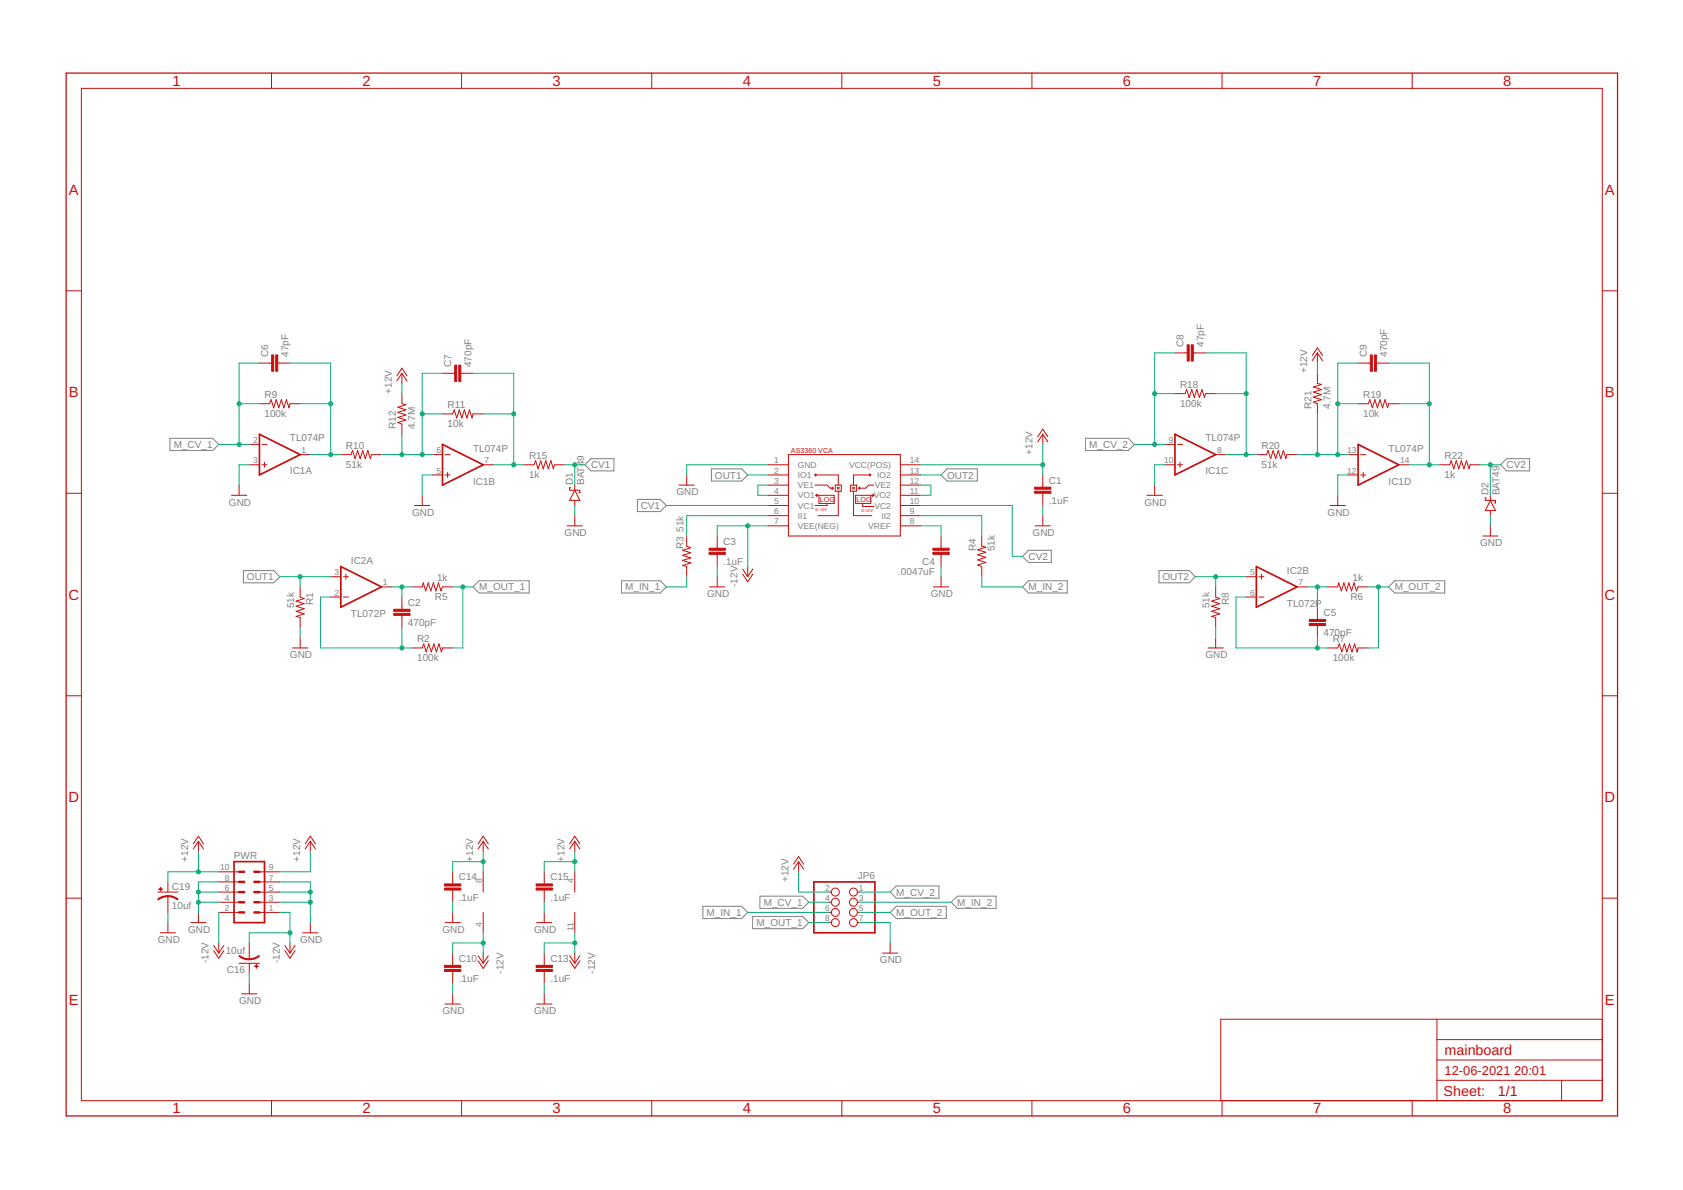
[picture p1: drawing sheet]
<svg xmlns="http://www.w3.org/2000/svg" width="420mm" height="297mm" viewBox="0 0 420 297" stroke-linecap="round" stroke-linejoin="round" font-family="sans-serif">
<g fill="none" stroke="#808080" stroke-width=".25">
<path d="M42.4 109.4h10.7l1.5 1.5-1.5 1.6h-10.7zM146 116l1.6-1.5h5.7v3h-5.7zM177.6 117h7.5l1.6 1.6-1.6 1.5h-7.5zM234.9 118.6l1.6-1.6h7.5v3.1h-7.5zM271 109.4h10.7l1.5 1.5-1.5 1.6h-10.7zM376.1 114.5h5.7v3h-5.7l-1.5-1.5zM159.1 124.7h5.7l1.5 1.5-1.5 1.5h-5.7zM255.2 138.9l1.6-1.5h5.7v3h-5.7zM60.8 142.4h7.5l1.5 1.6-1.5 1.5h-7.5zM118.1 146.5l1.5-1.5h12.5v3h-12.5zM155.2 145h9.6l1.5 1.5-1.5 1.5h-9.6zM255.2 146.5l1.6-1.5h9.6v3h-9.6z"/>
<path d="M289.3 142.4h7.6l1.5 1.6-1.5 1.5h-7.6zM346.7 146.5l1.5-1.5h12.5v3h-12.5zM175.5 226.2h9.6l1.6 1.6-1.6 1.5h-9.6zM187.9 228.8h12.5l1.5 1.5-1.5 1.5h-12.5zM189.7 223.7h10.7l1.5 1.5-1.5 1.5h-10.7zM222.2 227.8l1.6-1.6h12.4v3.1h-12.4zM222.2 222.7l1.6-1.6h10.6v3.1h-10.6zM237.5 225.2l1.5-1.5h9.7v3h-9.7z"/>
</g>
<g fill="none" stroke="#c90d0c" stroke-width=".25">
<path d="M67.8 18.2v3.9M115.2 18.2v3.9M162.7 18.2v3.9M210.2 18.2v3.9M257.6 18.2v3.9M305.1 18.2v3.9M352.6 18.2v3.9M20.3 22.1h379.7v252.6h-379.7zM16.5 72.6h3.8M400 72.6h3.8M64.8 90.6h3M69.3 90.6h3.1"/>
<path d="M99.1 93.8l1.2-1.9 1.3 1.9M100.3 93.2v2.5M100.3 98.3v2.5l1 .2-2 .7 2 .6-2 .6 2 .7-2 .6 2 .6-2 .7 1 .4v2.5M100.3 93.2l1.3 1.9M100.3 93.2l-1.2 1.9M110.5 93.2h3M115 93.2h3.1M293.3 98.3h2.6l.3-1.1 .7 2.1 .6-2.1 .7 2.1 .6-2.1 .6 2.1 .7-2.1 .6 2.1 .2-1h2.6M293.3 88.1h3.1M297.9 88.1h3M327.6 88.7l1.3-1.9 1.3 1.9M328.9 88.1v2.5"/>
<path d="M328.9 93.2v2.5l1 .3-2 .6 2 .6-2 .7 2 .6-2 .6 2 .7-2 .6 1 .4v2.5M328.9 88.1l1.3 1.9M328.9 88.1l-1.3 1.9M339 90.6h3.1M343.6 90.6h3.1M62.2 116h2.6M62.2 110.9h2.6M64.8 100.8h2.5l.4-1 .6 2 .7-2 .6 2 .6-2 .7 2 .6-2 .6 2 .3-1h2.5M65.4 116h1.3M65.4 110.9h1.3M66 115.4v1.2M74.9 113.5h2.6"/>
<path d="M85.1 113.5h2.5l.4-1 .6 2 .7-2 .6 2 .7-2 .6 2 .6-2 .7 2 .2-1h2.5M107.9 113.5h2.6M107.9 118.6h2.6M110.5 103.3h2.5l.4-1 .6 2 .7-2 .6 2 .6-2 .7 2 .6-2 .6 2 .3-1h2.5M111.1 113.5h1.3M111.1 118.6h1.3M111.7 117.9v1.3M120.6 116h2.6M130.8 116h2.5l.4-1 .6 2 .7-2 .6 2 .6-2 .7 2 .6-2 .7 2 .2-1h2.5M171.4 118.6v2.5M191.7 116h5.1M191.7 118.6h5.1"/>
<path d="M196.8 113.5h28v20.3h-28zM203.4 118.6h5.9v2.5M203.7 118.3v.5l-.3-.2zM217.1 118.3l.3 .3-.3 .2zM217.4 118.6h-4.3v2.5M224.8 116h5M224.8 118.6h5M259.1 109l1.2-1.9 1.3 1.9M260.3 108.4v2.5M260.3 118.6v3M260.3 108.4l1.3 1.9M260.3 108.4l-1.2 1.9"/>
<path d="M290.8 116h2.5M290.8 110.9h2.5M294 116h1.2M294 110.9h1.2M294.6 115.4v1.2M303.5 113.5h2.5M313.6 113.5h2.6l.4-1 .6 2 .6-2 .7 2 .6-2 .6 2 .7-2 .6 2 .3-1h2.5M336.5 113.5h2.5M336.5 118.6h2.5M339 100.8h2.6l.4-1 .6 2 .6-2 .7 2 .6-2 .6 2 .7-2 .6 2 .3-1h2.5M339.7 113.5h1.3M339.7 118.6h1.3"/>
<path d="M340.3 117.9v1.3M349.2 116h2.5M359.4 116h2.5l.4-1 .6 2 .7-2 .6 2 .6-2 .7 2 .6-2 .6 2 .3-1h2.5M16.5 123.1h3.8M57.8 123.6h3.8M59.7 121.1v2.5M103.5 126.2h3.8M105.4 123.6v2.6M141.6 131.3h3.8M142.5 121.7h-.3v.7h2.6v.6h-.3M143.5 121.1v1.3M143.5 124.9v1.3"/>
<path d="M143.5 128.7v2.6M143.5 122.4l1.3 2.5h-2.6zM169.5 121.1h3.8M171.4 133.8v2.5l1 .4-2 .7 2 .6-2 .6 2 .7-2 .6 2 .6-2 .7 1 .2v2.6M179 133.8v3M179 138.4v3M191.7 121.1h5.1M191.7 131.3h5.1M191.7 123.6h5.1M191.7 126.2h5.1M191.7 128.7h5.1M203.4 121.1h3.1l.7 .8h.8"/>
<path d="M203.7 123.6h4.6v2.1h-3.9v-2.1M203.9 123.4v.5l-.2-.3zM206.5 125.7v.5h-3.1M207.8 121.6l.2 .3-.2 .2zM208.5 121.1h1.5v1.5h-1.5zM209 121.6l.5 .5M209.3 122.6v6.1h-5.1M209.5 121.6l-.5 .5M212.3 121.1h1.5v1.5h-1.5zM212.8 121.6l.5 .5M213.1 122.6v6.1h4.6M213.3 121.6l-.5 .5"/>
<path d="M214.4 121.9l.2-.3v.5zM215.4 125.7v.7h2.8M217.4 123.6v2.1h-3.8v-2.1h4.6M217.9 123.4l.3 .2-.3 .3zM218.2 121.1h-1.3l-.8 .8h-1.5M224.8 121.1h5M224.8 131.3h5M224.8 123.6h5M224.8 126.2h5M224.8 128.7h5M234.9 133.8v3M234.9 138.4v3"/>
<path d="M245.1 133.8v2.5l1 .3-2 .6 2 .7-2 .6 2 .6-2 .7 2 .6-2 .6 1 .4v2.6M258.4 131.3h3.8M260.3 123.1v3.1M260.3 128.7v2.6M286.3 123.6h3.9M288.2 121.1v2.5M332.1 126.2h3.8M334 123.6v2.6M370.2 133.8h3.8M371.1 124.3h-.3v.6h2.5v.6h-.2M372.1 124.9l1.2 2.5h-2.5zM372.1 123.6v1.3"/>
<path d="M372.1 127.4v1.3M372.1 131.3v2.5M400 123.1h3.8M74.9 146.5v2.5l1 .4-2 .7 2 .6-2 .6 2 .7-2 .6 2 .6-2 .7 1 .2v2.6M74.9 159.2v2.5M82.5 144h2.6M82.5 149h2.6M85.7 144h1.3M85.7 149h1.3M86.4 143.3v1.3M95.2 146.5h2.6M100.3 149v3.1"/>
<path d="M100.3 153.6v3.1M102.9 146.5h2.5l.3-1 .6 2 .6-2 .6 2 .7-2 .6 2 .7-2 .6 2 .4-1h2.5M177.1 146.5h3.9M179 144v2.5M185.4 142l1.3 2M185.4 143.3l1.3 1.9 1.2-1.9M186.7 141.4v2.6M187.9 142l-1.2 2M233 146.5h3.8M234.9 144v2.5M303.5 146.5v2.5l1 .4-2 .7 2 .6-2 .6 2 .7-2 .6 2 .6-2 .7 1 .2v2.6M303.5 159.2v2.5"/>
<path d="M311.1 144h2.5M311.1 149h2.5M314.3 144h1.3M314.3 149h1.3M314.9 143.3v1.3M323.8 146.5h2.5M328.9 151.6v3M328.9 156.1v3.1M331.4 146.5h2.6l.2-1 .7 2 .6-2 .6 2 .7-2 .6 2 .6-2 .7 2 .3-1h2.6M16.5 173.7h3.8M73 161.7h3.8M102.9 161.7h2.5l.4-1 .6 2.1 .6-2.1 .7 2.1 .6-2.1 .6 2.1 .7-2.1 .6 2.1 .3-1.1h2.5"/>
<path d="M301.6 161.7h3.8M331.4 161.7h2.6l.3-1 .7 2.1 .6-2.1 .7 2.1 .6-2.1 .6 2.1 .7-2.1 .6 2.1 .2-1.1h2.6M400 173.7h3.8M48.3 210.6l1.2-1.9 1.3 1.9M49.5 210l1.3 1.9M49.5 210l-1.2 1.9M49.5 210v2.5M54.6 217.6h5.1M64.8 217.6h5M76.2 210.6l1.3-1.9 1.2 1.9M77.5 210v2.5M77.5 210l1.2 1.9"/>
<path d="M77.5 210l-1.3 1.9M113 217.6v3M119.4 210.6l1.2-1.9 1.3 1.9M120.6 210v2.5M120.6 217.6v5.1M120.6 210l1.3 1.9M120.6 210l-1.2 1.9M135.9 217.6v3M142.2 210.6l1.3-1.9 1.3 1.9M143.5 210v2.5M143.5 217.6v5.1M143.5 210l1.3 1.9"/>
<path d="M143.5 210l-1.3 1.9M198.1 215.7l1.3-1.9 1.2 1.9M199.4 215.1l1.2 1.9M199.4 215.1l-1.3 1.9M199.4 215.1v2.5M16.5 224.2h3.8M39.4 222.7h5M40 232.8h3.8M41.9 220.1v2.6M41.9 223.7v4.1M41.9 230.3v2.5M47.6 230.3h3.8"/>
<path d="M49.5 227.8v2.5M53.3 236l1.3 1.9M53.3 237.3l1.3 1.9 1.3-1.9M54.6 222.7h5.1M54.6 225.2h5.1M54.6 227.8h5.1M54.6 220.1h5.1M54.6 235.4v2.5M55.9 236l-1.3 1.9M62.2 235.4v4M64.8 222.7h5M64.8 225.2h5"/>
<path d="M64.8 227.8h5M64.8 220.1h5M71.1 236l1.3 1.9M71.1 237.3l1.3 1.9 1.3-1.9M72.4 235.4v2.5M73.7 236l-1.3 1.9M75.6 232.8h3.8M77.5 230.3v2.5M111.1 230.3h3.8M113 222.2v3M113 227.8v2.5M113 237.9v3.1"/>
<path d="M119.4 238.5l1.2 2M119.4 239.8l1.2 1.9 1.3-1.9M120.6 227.8v5M120.6 237.9v2.6M121.9 238.5l-1.3 2M134 230.3h3.8M135.9 222.2v3M135.9 227.8v2.5M135.9 237.9v3.1M142.2 238.5l1.3 2M142.2 239.8l1.3 1.9 1.3-1.9M143.5 227.8v5"/>
<path d="M143.5 237.9v2.6M144.8 238.5l-1.3 2M207 230.3h.5M207 222.7h.5M207 225.2h.5M207 227.8h.5M214 230.3h.6M214 222.7h.6M214 225.2h.6M214 227.8h.6M220.3 237.9h3.8M222.2 235.4v2.5"/>
<path d="M400 224.2h3.8M59.7 240.5h5.1M60.3 248.1h3.8M62.2 240.5v2.5M62.2 245.5v2.6M111.1 250.6h3.8M113 242.5v3M113 248.1v2.5M134 250.6h3.8M135.9 242.5v3M135.9 248.1v2.5M358.7 254.4v20.3"/>
<path d="M358.7 259.5h41.3M400 254.4h-95.2v20.3M67.8 274.7v3.9M115.2 274.7v3.9M162.7 274.7v3.9M210.2 274.7v3.9M257.6 274.7v3.9M305.1 274.7v3.9M352.6 274.7v3.9M358.7 269.7h41.3M358.7 264.6h41.3M389.8 269.7v5"/>
<circle cx="208.5" cy="225.2" r=".99"/>
<circle cx="208.5" cy="222.7" r=".99"/>
<circle cx="208.5" cy="227.8" r=".99"/>
<circle cx="208.5" cy="230.3" r=".99"/>
<circle cx="213.1" cy="227.8" r=".99"/>
<circle cx="213.1" cy="230.3" r=".99"/>
<circle cx="213.1" cy="222.7" r=".99"/>
<circle cx="213.1" cy="225.2" r=".99"/>
</g>
<path d="M16.5 18.2h387.3v260.4h-387.3z" fill="none" stroke="#c90d0c" stroke-width=".32"/>
<path d="M64.8 108.4l10.1 5.1-10.1 5.1zM110.5 110.9l10.1 5.1-10.1 5.1zM293.3 108.4l10.2 5.1-10.2 5.1zM339 110.9l10.2 5.1-10.2 5.1zM85.1 141.4l10.1 5.1-10.1 5.1zM313.6 141.4l10.2 5.1-10.2 5.1zM58.4 215.1h7.6v15.2h-7.6zM203.2 220.1h15.2v12.7h-15.2z" fill="none" stroke="#c90d0c" stroke-width=".42"/>
<g fill="#c90d0c" stroke="#c90d0c" stroke-width=".25">
<path d="M258.3 122.6h4.1v.5h-4.1z"/>
<path d="M258.3 121.6h4.1v.5h-4.1z"/>
<path d="M177 137.9h4.1v.5h-4.1z"/>
<path d="M177 136.8h4.1v.6h-4.1z"/>
<path d="M232.9 137.9h4.1v.5h-4.1z"/>
<path d="M232.9 136.8h4.1v.6h-4.1z"/>
<path d="M98.3 153.1h4.1v.5h-4.1z"/>
<path d="M98.3 152.1h4.1v.5h-4.1z"/>
<path d="M326.9 155.6h4v.5h-4z"/>
<path d="M326.9 154.6h4v.5h-4z"/>
<path d="M68.8 88.6h.5v4.1h-.5z"/>
<path d="M67.8 88.6h.5v4.1h-.5z"/>
<path d="M114.5 91.1h.5v4.1h-.5z"/>
<path d="M113.5 91.1h.5v4.1h-.5z"/>
<path d="M297.4 86.1h.5v4h-.5z"/>
<path d="M296.4 86.1h.5v4h-.5z"/>
<path d="M343.1 88.6h.5v4.1h-.5z"/>
<path d="M342.1 88.6h.5v4.1h-.5z"/>
<path d="M111 242h4v.5h-4z"/>
<path d="M111 241h4v.5h-4z"/>
<path d="M133.8 242h4.1v.5h-4.1z"/>
<path d="M133.8 241h4.1v.5h-4.1z"/>
<path d="M111 221.7h4v.5h-4z"/>
<path d="M111 220.6h4v.5h-4z"/>
<path d="M133.8 221.7h4.1v.5h-4.1z"/>
<path d="M133.8 220.6h4.1v.5h-4.1z"/>
<path d="M63.6 241.1h.9v.2h-.9z"/>
<path d="M64 240.7h.1v.9h-.1z"/>
<path d="M39.6 221.9h.9v.1h-.9z"/>
<path d="M40 221.5h.2v.9h-.2z"/>
</g>
<path d="M59.7 217.6h1.3M63.5 217.6h1.3M59.7 220.1h1.3M59.7 222.7h1.3M59.7 225.2h1.3M59.7 227.8h1.3M63.5 220.1h1.3M63.5 222.7h1.3M63.5 225.2h1.3M63.5 227.8h1.3" fill="none" stroke="#c90d0c" stroke-width=".61"/>
<g fill="#c90d0c" stroke="#c90d0c" stroke-width=".25">
<path d="M59.8 238.5l1.4 .7 1 .1v.3l-1.9-.4-.7-.5z" fill-rule="evenodd"/>
<path d="M62.2 239.3l1-.1 1.4-.7 .2 .2-1.8 .8-.8 .1z" fill-rule="evenodd"/>
<path d="M41.9 223.6l1.4 .2 1.2 .6-.2 .2-.9-.5-1.5-.3z" fill-rule="evenodd"/>
<path d="M39.4 224.4l1.2-.6 1.3-.2v.2l-1 .2-1.4 .6z" fill-rule="evenodd"/>
</g>
<g fill="none" stroke="#0dab76" stroke-width=".25">
<path d="M64.8 90.6h-5.1v20.3M72.4 90.6h10.1v22.9M100.3 95.7v2.6M110.5 93.2h-5.1v20.3M118.1 93.2h10.1v22.8M288.2 98.3h5.1M293.3 88.1h-5.1v22.8M300.9 88.1h10.2v25.4M303.5 98.3h7.6M328.9 90.6v2.6M339 90.6h-5v22.9M346.7 90.6h10.1v25.4"/>
<path d="M54.6 110.9h7.6M59.7 100.8h5.1M62.2 116h-2.5v5.1M74.9 100.8h7.6M77.5 113.5h7.6M95.2 113.5h12.7M100.3 108.4v5.1M105.4 103.3h5.1M107.9 118.6h-2.5v5M120.6 103.3h7.6M123.2 116h7.6M140.9 116h5.1"/>
<path d="M143.5 116v5.1M186.7 118.6h5M191.7 116h-20.3v2.6M229.8 116h30.5M229.8 118.6h5.1M260.3 110.9v7.7M283.2 110.9h7.6M290.8 116h-2.6v5.1M306 113.5h7.6M323.8 113.5h12.7M328.9 103.3v10.2M334 100.8h5"/>
<path d="M336.5 118.6h-2.5v5M349.2 100.8h7.6M351.7 116h7.7M369.5 116h5.1M372.1 116v7.6M143.5 126.2v2.5M166.3 126.2h25.4M186.7 131.3v10.1M191.7 131.3h-12.7v2.5M191.7 128.7h-20.3v5.1M191.7 121.1h-2.5v2.5h2.5M229.8 131.3h5.1v2.5"/>
<path d="M229.8 121.1h2.6v2.5h-2.6M229.8 128.7h15.3v5.1M229.8 126.2h22.9v12.7h2.5M260.3 126.2v2.5M372.1 128.7v2.6M69.8 144h12.7M74.9 144v2.5M74.9 156.7v2.5M82.5 149h-2.5v12.7h22.9M97.8 146.5h5.1M100.3 146.5v2.5M100.3 156.7v5"/>
<path d="M113 146.5h5.1M115.5 146.5v15.2h-2.5M171.4 144v2.5h-5.1M179 141.4v2.6M234.9 141.4v2.6M245.1 144v2.5h10.1M298.4 144h12.7M303.5 144v2.5M303.5 156.7v2.5M311.1 149h-2.5v12.7h22.8M326.3 146.5h5.1M328.9 146.5v5.1"/>
<path d="M328.9 159.2v2.5M341.6 146.5h5.1M344.1 146.5v15.2h-2.5M49.5 212.5v5.1M54.6 217.6h-12.7v2.5M77.5 212.5v5.1h-7.7M120.6 215.1h-7.6v2.5M120.6 212.5v5.1M143.5 212.5v5.1M143.5 215.1h-7.6v2.5M199.4 217.6v5.1h7.6M41.9 227.8v2.5"/>
<path d="M49.5 222.7h5.1M49.5 225.2h5.1M54.6 220.1h-5.1v7.7M54.6 227.8v7.6M69.8 220.1h7.7v10.2M69.8 222.7h7.7M69.8 225.2h7.7M69.8 227.8h2.6v7.6M72.4 232.8h-10.2v2.6M113 225.2v2.6M120.6 235.4h-7.6v2.5M120.6 232.8v5.1"/>
<path d="M135.9 225.2v2.6M143.5 232.8v5.1M143.5 235.4h-7.6v2.5M186.7 227.8h20.3M201.9 230.3h5.1M201.9 225.2h5.1M214.6 230.3h7.6v5.1M214.6 222.7h7.6M214.6 225.2h22.9M214.6 227.8h7.6M62.2 243v2.5M113 245.5v2.6"/>
<path d="M135.9 245.5v2.6"/>
</g>
<g fill="#0dab76" stroke="#0dab76" stroke-width=".25">
<circle cx="77.5" cy="222.7" r=".51"/>
<circle cx="77.5" cy="225.2" r=".51"/>
<circle cx="49.5" cy="225.2" r=".51"/>
<circle cx="49.5" cy="222.7" r=".51"/>
<circle cx="186.7" cy="131.3" r=".51"/>
<circle cx="120.6" cy="235.4" r=".51"/>
<circle cx="143.5" cy="235.4" r=".51"/>
<circle cx="72.4" cy="232.8" r=".51"/>
<circle cx="260.3" cy="116" r=".51"/>
<circle cx="120.6" cy="215.1" r=".51"/>
<circle cx="143.5" cy="215.1" r=".51"/>
<circle cx="49.5" cy="217.6" r=".51"/>
<circle cx="74.9" cy="144" r=".51"/>
<circle cx="143.5" cy="116" r=".51"/>
<circle cx="372.1" cy="116" r=".51"/>
<circle cx="100.3" cy="161.7" r=".51"/>
<circle cx="100.3" cy="146.5" r=".51"/>
<circle cx="115.5" cy="146.5" r=".51"/>
<circle cx="303.5" cy="144" r=".51"/>
<circle cx="328.9" cy="161.7" r=".51"/>
<circle cx="344.1" cy="146.5" r=".51"/>
<circle cx="328.9" cy="146.5" r=".51"/>
<circle cx="128.2" cy="116" r=".51"/>
<circle cx="128.2" cy="103.3" r=".51"/>
<circle cx="59.7" cy="100.8" r=".51"/>
<circle cx="59.7" cy="110.9" r=".51"/>
<circle cx="82.5" cy="100.8" r=".51"/>
<circle cx="82.5" cy="113.5" r=".51"/>
<circle cx="100.3" cy="113.5" r=".51"/>
<circle cx="105.4" cy="113.5" r=".51"/>
<circle cx="105.4" cy="103.3" r=".51"/>
<circle cx="288.2" cy="98.3" r=".51"/>
<circle cx="288.2" cy="110.9" r=".51"/>
<circle cx="311.1" cy="98.3" r=".51"/>
<circle cx="311.1" cy="113.5" r=".51"/>
<circle cx="328.9" cy="113.5" r=".51"/>
<circle cx="334" cy="113.5" r=".51"/>
<circle cx="334" cy="100.8" r=".51"/>
<circle cx="356.8" cy="116" r=".51"/>
<circle cx="356.8" cy="100.8" r=".51"/>
</g>
<g font-size="3.7" fill="#c90d0c">
<text x="43" y="21.4">1</text>
<text x="90.5" y="21.4">2</text>
<text x="138" y="21.4">3</text>
<text x="185.4" y="21.4">4</text>
<text x="232.9" y="21.4">5</text>
<text x="280.3" y="21.4">6</text>
<text x="327.8" y="21.4">7</text>
<text x="375.3" y="21.4">8</text>
<text x="17.2" y="48.6">A</text>
<text x="400.7" y="48.6">A</text>
<text x="17.2" y="99.2">B</text>
<text x="400.7" y="99.2">B</text>
<text x="17.1" y="149.7">C</text>
<text x="400.6" y="149.7">C</text>
<text x="17.1" y="200.2">D</text>
<text x="400.6" y="200.2">D</text>
<text x="17.2" y="250.8">E</text>
<text x="400.7" y="250.8">E</text>
<text x="43" y="277.9">1</text>
<text x="90.5" y="277.9">2</text>
<text x="138" y="277.9">3</text>
<text x="185.4" y="277.9">4</text>
<text x="232.9" y="277.9">5</text>
<text x="280.3" y="277.9">6</text>
<text x="327.8" y="277.9">7</text>
<text x="375.3" y="277.9">8</text>
</g>
<g font-size="3.6" fill="#c90d0c">
<text x="360.6" y="263.3">mainboard</text>
<text x="360.4" y="273.6">Sheet:</text>
<text x="374" y="273.5">1/1</text>
</g>
<g font-size="3.2" fill="#c90d0c">
<text x="360.6" y="268.4">12-06-2021</text>
<text x="378" y="268.4">20:01</text>
</g>
<g font-size="2.5" fill="#808080">
<text x="66.9" y="89.1" transform="rotate(-90 66.9 89.1)">C6</text>
<text x="72" y="89.1" transform="rotate(-90 72 89.1)">47pF</text>
<text x="295.5" y="86.6" transform="rotate(-90 295.5 86.6)">C8</text>
<text x="300.6" y="86.6" transform="rotate(-90 300.6 86.6)">47pF</text>
<text x="341.2" y="89.1" transform="rotate(-90 341.2 89.1)">C9</text>
<text x="346.3" y="89.1" transform="rotate(-90 346.3 89.1)">470pF</text>
<text x="112.6" y="91.6" transform="rotate(-90 112.6 91.6)">C7</text>
<text x="117.7" y="91.6" transform="rotate(-90 117.7 91.6)">470pF</text>
<text x="326.4" y="93.2" transform="rotate(-90 326.4 93.2)">+12V</text>
<text x="66" y="99.3">R9</text>
<text x="97.8" y="98.2" transform="rotate(-90 97.8 98.2)">+12V</text>
<text x="111.7" y="101.8">R11</text>
<text x="294.6" y="101.5">100k</text>
<text x="294.6" y="96.7">R18</text>
<text x="340.3" y="99.3">R19</text>
<text x="66" y="104.1">100k</text>
<text x="98.8" y="107.1" transform="rotate(-90 98.8 107.1)">R12</text>
<text x="103.6" y="107.1" transform="rotate(-90 103.6 107.1)">4.7M</text>
<text x="111.7" y="106.6">10k</text>
<text x="327.4" y="102.1" transform="rotate(-90 327.4 102.1)">R21</text>
<text x="332.2" y="102.1" transform="rotate(-90 332.2 102.1)">4.7M</text>
<text x="340.3" y="104.1">10k</text>
<text x="43.4" y="111.8">M_CV_1</text>
<text x="72.4" y="110.2">TL074P</text>
<text x="86.4" y="112">R10</text>
<text x="118.1" y="112.7">TL074P</text>
<text x="257.8" y="113.5" transform="rotate(-90 257.8 113.5)">+12V</text>
<text x="271.9" y="111.8">M_CV_2</text>
<text x="301" y="110.2">TL074P</text>
<text x="314.9" y="112">R20</text>
<text x="346.7" y="112.7">TL074P</text>
<text x="72.4" y="118.4">IC1A</text>
<text x="86.4" y="116.8">51k</text>
<text x="132.1" y="119.3">1k</text>
<text x="132.1" y="114.5">R15</text>
<text x="147.6" y="116.9">CV1</text>
<text x="178.5" y="119.5">OUT1</text>
<text x="236.4" y="119.5">OUT2</text>
<text x="301" y="118.4">IC1C</text>
<text x="314.9" y="116.8">51k</text>
<text x="360.6" y="119.3">1k</text>
<text x="360.6" y="114.5">R22</text>
<text x="376.1" y="116.9">CV2</text>
<text x="118.1" y="121">IC1B</text>
<text x="143" y="121.1" transform="rotate(-90 143 121.1)">D1</text>
<text x="145.8" y="121.1" transform="rotate(-90 145.8 121.1)">BAT49</text>
<text x="168.9" y="123.6">GND</text>
<text x="261.8" y="125.8">.1uF</text>
<text x="261.8" y="120.7">C1</text>
<text x="346.7" y="121">IC1D</text>
<text x="371.6" y="123.6" transform="rotate(-90 371.6 123.6)">D2</text>
<text x="374.4" y="123.6" transform="rotate(-90 374.4 123.6)">BAT49</text>
<text x="57.1" y="126.2">GND</text>
<text x="102.9" y="128.7">GND</text>
<text x="160" y="127.1">CV1</text>
<text x="285.7" y="126.2">GND</text>
<text x="331.4" y="128.7">GND</text>
<text x="141" y="133.8">GND</text>
<text x="170.7" y="137" transform="rotate(-90 170.7 137)">R3</text>
<text x="170.7" y="132.7" transform="rotate(-90 170.7 132.7)">51k</text>
<text x="180.6" y="136">C3</text>
<text x="243.6" y="137.6" transform="rotate(-90 243.6 137.6)">R4</text>
<text x="248.4" y="137.6" transform="rotate(-90 248.4 137.6)">51k</text>
<text x="257.8" y="133.8">GND</text>
<text x="369.5" y="136.3">GND</text>
<text x="87.6" y="140.8">IC2A</text>
<text x="180.6" y="141">.1uF</text>
<text x="224.2" y="143.6">.0047uF</text>
<text x="230.2" y="141">C4</text>
<text x="256.8" y="139.8">CV2</text>
<text x="321.3" y="143.3">IC2B</text>
<text x="61.7" y="144.8">OUT1</text>
<text x="108.6" y="149.8">R5</text>
<text x="109.1" y="145">1k</text>
<text x="119.6" y="147.4">M_OUT_1</text>
<text x="156.1" y="147.4">M_IN_1</text>
<text x="176.5" y="149">GND</text>
<text x="184.1" y="146.5" transform="rotate(-90 184.1 146.5)">-12V</text>
<text x="232.4" y="149">GND</text>
<text x="256.8" y="147.4">M_IN_2</text>
<text x="290.2" y="144.8">OUT2</text>
<text x="337.1" y="149.8">R6</text>
<text x="337.7" y="145">1k</text>
<text x="348.2" y="147.4">M_OUT_2</text>
<text x="73.4" y="151.8" transform="rotate(-90 73.4 151.8)">51k</text>
<text x="78.2" y="151" transform="rotate(-90 78.2 151)">R1</text>
<text x="87.6" y="154.1">TL072P</text>
<text x="101.8" y="151.2">C2</text>
<text x="302" y="151.8" transform="rotate(-90 302 151.8)">51k</text>
<text x="306.8" y="151" transform="rotate(-90 306.8 151)">R8</text>
<text x="321.3" y="151.6">TL072P</text>
<text x="330.4" y="153.7">C5</text>
<text x="101.8" y="156.3">470pF</text>
<text x="104.1" y="160.2">R2</text>
<text x="330.4" y="158.8">470pF</text>
<text x="332.7" y="160.2">R7</text>
<text x="72.4" y="164.3">GND</text>
<text x="104.1" y="165">100k</text>
<text x="301" y="164.3">GND</text>
<text x="332.7" y="165">100k</text>
<text x="47" y="215.1" transform="rotate(-90 47 215.1)">+12V</text>
<text x="58.4" y="214.3">PWR</text>
<text x="74.9" y="215.1" transform="rotate(-90 74.9 215.1)">+12V</text>
<text x="118.1" y="215.1" transform="rotate(-90 118.1 215.1)">+12V</text>
<text x="141" y="215.1" transform="rotate(-90 141 215.1)">+12V</text>
<text x="114.5" y="219.8">C14</text>
<text x="137.4" y="219.8">C15</text>
<text x="196.8" y="220.1" transform="rotate(-90 196.8 220.1)">+12V</text>
<text x="214.1" y="219.5">JP6</text>
<text x="42.9" y="226.9">10uf</text>
<text x="42.9" y="222">C19</text>
<text x="114.5" y="224.8">.1uF</text>
<text x="137.4" y="224.8">.1uF</text>
<text x="190.7" y="226.1">M_CV_1</text>
<text x="223.7" y="223.6">M_CV_2</text>
<text x="239" y="226.1">M_IN_2</text>
<text x="47" y="232.8">GND</text>
<text x="110.5" y="232.8">GND</text>
<text x="133.3" y="232.8">GND</text>
<text x="176.4" y="228.7">M_IN_1</text>
<text x="188.9" y="231.2">M_OUT_1</text>
<text x="223.7" y="228.7">M_OUT_2</text>
<text x="39.4" y="235.4">GND</text>
<text x="56.3" y="238">10uf</text>
<text x="74.9" y="235.4">GND</text>
<text x="52.1" y="240.5" transform="rotate(-90 52.1 240.5)">-12V</text>
<text x="56.6" y="242.9">C16</text>
<text x="69.8" y="240.5" transform="rotate(-90 69.8 240.5)">-12V</text>
<text x="114.5" y="245.2">.1uF</text>
<text x="114.5" y="240.1">C10</text>
<text x="125.7" y="243" transform="rotate(-90 125.7 243)">-12V</text>
<text x="137.4" y="245.2">.1uF</text>
<text x="137.4" y="240.1">C13</text>
<text x="148.6" y="243" transform="rotate(-90 148.6 243)">-12V</text>
<text x="219.7" y="240.5">GND</text>
<text x="59.7" y="250.6">GND</text>
<text x="110.5" y="253.2">GND</text>
<text x="133.3" y="253.2">GND</text>
</g>
<g font-size="2.1" fill="#808080">
<text x="63.2" y="110.6">2</text>
<text x="75.3" y="113.1">1</text>
<text x="108.9" y="113.1">6</text>
<text x="291.8" y="110.6">9</text>
<text x="303.9" y="113.1">8</text>
<text x="336.3" y="113.1">13</text>
<text x="63.2" y="115.7">3</text>
<text x="108.9" y="118.2">5</text>
<text x="121" y="115.7">7</text>
<text x="193.3" y="115.7">1</text>
<text x="193.3" y="118.2">2</text>
<text x="199.2" y="116.8">GND</text>
<text x="199.2" y="119.3">IO1</text>
<text x="212" y="116.8">VCC(POS)</text>
<text x="219" y="119.3">IO2</text>
<text x="227.1" y="118.2">13</text>
<text x="227.1" y="115.7">14</text>
<text x="290.6" y="115.7">10</text>
<text x="336.3" y="118.2">12</text>
<text x="349.6" y="115.7">14</text>
<text x="193.3" y="120.7">3</text>
<text x="193.3" y="123.3">4</text>
<text x="193.3" y="125.8">5</text>
<text x="199.2" y="121.9">VE1</text>
<text x="199.2" y="124.4">VO1</text>
<text x="218.2" y="124.4">VO2</text>
<text x="218.4" y="121.9">VE2</text>
<text x="227.1" y="125.8">10</text>
<text x="227.1" y="123.3">11</text>
<text x="227.1" y="120.7">12</text>
<text x="193.3" y="128.4">6</text>
<text x="193.3" y="130.9">7</text>
<text x="199.2" y="126.9">VC1</text>
<text x="199.2" y="129.5">II1</text>
<text x="218.3" y="126.9">VC2</text>
<text x="220.1" y="129.5">II2</text>
<text x="227.1" y="130.9">8</text>
<text x="227.1" y="128.4">9</text>
<text x="199.2" y="132">VEE(NEG)</text>
<text x="216.7" y="132">VREF</text>
<text x="83.5" y="143.6">3</text>
<text x="312.1" y="143.6">5</text>
<text x="83.5" y="148.7">2</text>
<text x="95.6" y="146.1">1</text>
<text x="312.1" y="148.7">6</text>
<text x="324.2" y="146.1">7</text>
<text x="55" y="217.2">10</text>
<text x="56.2" y="219.8">8</text>
<text x="67.1" y="219.8">7</text>
<text x="67.1" y="217.2">9</text>
<text x="120.3" y="220.3" transform="rotate(-90 120.3 220.3)">8</text>
<text x="143.1" y="220.3" transform="rotate(-90 143.1 220.3)">4</text>
<text x="56.2" y="227.4">2</text>
<text x="56.2" y="224.9">4</text>
<text x="56.2" y="222.3">6</text>
<text x="67.1" y="227.4">1</text>
<text x="67.1" y="224.9">3</text>
<text x="67.1" y="222.3">5</text>
<text x="206" y="222.3">2</text>
<text x="206" y="224.9">4</text>
<text x="206" y="227.4">6</text>
<text x="214.4" y="222.3">1</text>
<text x="214.4" y="224.9">3</text>
<text x="214.4" y="227.4">5</text>
<text x="120.3" y="231.3" transform="rotate(-90 120.3 231.3)">4</text>
<text x="143.1" y="232.3" transform="rotate(-90 143.1 232.3)">11</text>
<text x="206" y="229.9">8</text>
<text x="214.4" y="229.9">7</text>
</g>
<g font-size="1.8" fill="#c90d0c">
<text x="197.5" y="113.1">AS3360 VCA</text>
<text x="204.7" y="125.4">LOG</text>
<text x="213.8" y="125.4">LOG</text>
</g>
<g font-size="1.1" fill="#c90d0c">
<text x="203.6" y="127.5">0-&gt;2V</text>
<text x="215.1" y="127.7">0-&gt;2V</text>
</g>
</svg>
